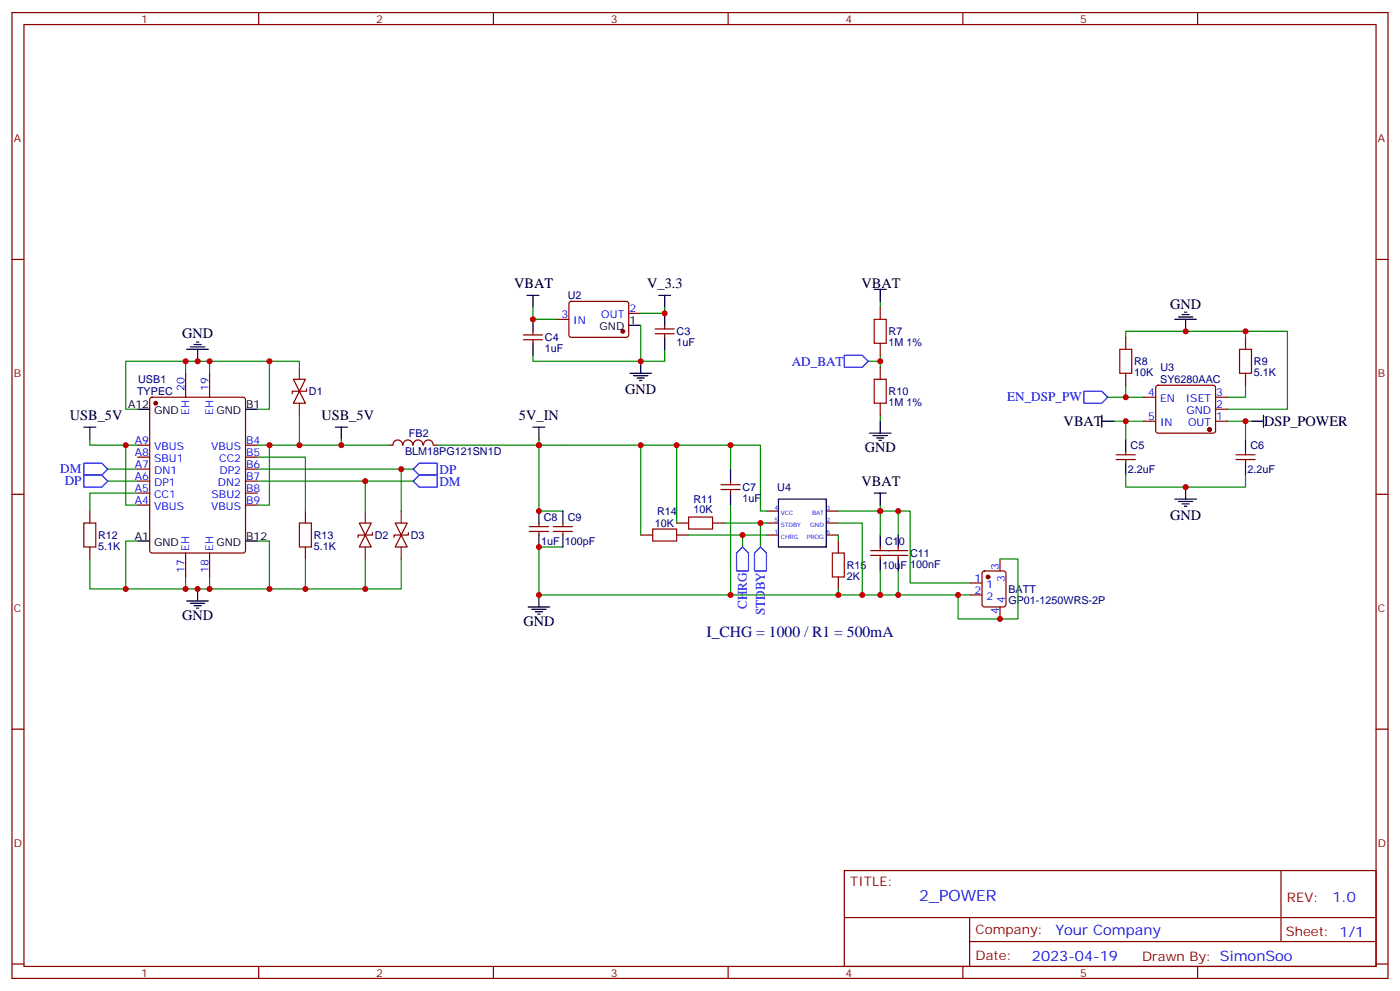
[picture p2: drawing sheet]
<svg xmlns="http://www.w3.org/2000/svg" width="412mm" height="292mm" viewBox="0 0 412 292" stroke-linecap="round" stroke-linejoin="round" font-family="sans-serif">
<g fill="none" stroke="#870000" stroke-width=".35">
<path d="M3.5 3.7h405.4v284.3h-405.4zM7.1 7.2h398.2v277.3h-398.2zM76.2 3.7v3.5M145.3 3.7v3.5M214.5 3.7v3.5M283.6 3.7v3.5M352.8 3.7v3.5M3.5 76.4h3.6M405.3 76.4h3.6M154.2 98.6h5.6M157 97.5v1.1M164 94h3.6"/>
<path d="M167.8 88.9l.5-.2 16.5 .1 .4 .6-.1 9.5-.6 .4-16.5-.1-.4-.6v-9.2zM185.2 92.3h3.5M193 98.2h5.6M193 96.8h5.6M195.8 95.8v1M195.8 98.2v1.1M259.3 90.5v3.5M331.6 99.3v3.5M366.9 99.3v3.5M44.3 117.2l.5-.3h26.8l.7 .5v44.7l-.4 .7h-27.1l-.6-.5-.1-44.6zM54.7 109.9v7M61.7 109.9v7"/>
<path d="M86.4 111.7h3.6l-1.8 3.5zM88.2 115.2l1.8 3.5h-3.6zM90.3 114.5v.7h-4.2v.7M154.2 100h5.6M157 100v1.1M259.3 101.1v3.5M259.3 108.1v3.6M259.3 118.7v3.5M331.6 109.9v3.5M336.9 116.9h3.5M340.7 113.6l.4-.2h16.3l.5 .2 .2 .5v12.7l-.3 .5-.4 .2h-16.3l-.5-.2-.2-.5v-12.7zM358.1 116.9h3.5"/>
<path d="M366.9 109.9v3.5M40.6 131.1h3.5M40.6 134.6h3.5M40.6 138.1h3.5M72.3 131.1h3.5M72.3 134.6h3.5M72.3 138.1h3.5M114.7 131.1h1M115.8 131a1.41 1.41 0 0 1 1.4-1.5 1.41 1.41 0 0 1 1.4 1.5M118.7 131a1.41 1.41 0 0 1 1.4-1.5 1.41 1.41 0 0 1 1.5 1.5M121.7 131a1.41 1.41 0 0 1 1.4-1.5 1.41 1.41 0 0 1 1.4 1.5M124.8 131a1.41 1.41 0 0 1 1.4-1.5 1.41 1.41 0 0 1 1.4 1.5"/>
<path d="M127.7 131.1h1.1M328.8 135.3h5.6M328.8 133.9h5.6M331.6 132.8v1.1M331.6 135.3v1M336.9 124h3.5M358.1 124h3.5M358.1 120.5h3.5M364.1 135.3h5.6M364.1 133.9h5.6M366.9 132.8v1.1M366.9 135.3v1"/>
<path d="M3.5 145.5h3.6M26.5 150.5v3.5M40.6 141.6h3.5M40.6 145.2h3.5M40.6 148.7h3.5M72.3 141.6h3.5M72.3 145.2h3.5M72.3 148.7h3.5M90 150.5v3.5M105.8 154h3.6l-1.8 3.5zM107.6 157.5l1.8 3.5h-3.6zM109.7 156.8v.7h-4.2v.7"/>
<path d="M116.4 154h3.5l-1.7 3.5zM118.2 157.5l1.7 3.5h-3.5zM120.3 156.8v.7h-4.2v.7M155.9 156.5h5.7M155.9 155h5.7M158.7 154v1M158.7 156.5v1M163 156.5h5.6M163 155h5.6M165.8 154v1M165.8 156.5v1M188.7 157.5h3.6"/>
<path d="M199.3 154h3.5M199.3 157.5h3.5M209.9 154h3.5M212.4 144.1h5.6M212.4 142.7h5.6M215.2 141.6v1.1M215.2 144.1v1.1M225.8 150.5h3.5M225.8 154h3.5M225.8 157.5h3.5M243.4 150.5h3.5M243.4 154h3.5"/>
<path d="M243.4 157.5h3.5M246.9 159.3v3.5M405.3 145.5h3.6M26.5 161v3.6M54.7 162.8v7.1M61.7 162.8v7.1M90 161v3.6M246.9 169.9v3.5M256.5 163.5h10.9M256.5 162.1h10.9M259.3 161v1.1M259.3 163.5v1.1"/>
<path d="M264.6 161v1.1M264.6 163.5v1.1M285.8 171.6h3.5M285.8 175.2h3.5M289.5 168.3l.5-.2h5.6l.7 .4v9.5l-.4 .6-5.9 .1-.7-.5v-9.4zM294.6 164.6v3.5M294.6 178.7v3.5M3.5 214.7h3.6M405.3 214.7h3.6M248.7 256.3h156.6v28.2h-156.6zM377.3 256.3v20.9M248.7 270.1h156.5"/>
<path d="M285.6 277.2h119.6M285.6 270.1v14.2M3.5 283.8h3.6M76.2 284.5v3.5M145.3 284.5v3.5M214.5 284.5v3.5M283.6 284.5v3.5M352.8 284.5v3.5M405.3 283.8h3.6"/>
</g>
<g fill="none" stroke="#000" stroke-width=".35">
<path d="M155.2 87h3.5M157 87v3.5M157 94v3.5M185.2 95.8h3.5M194 87h3.6M195.8 87v3.5M195.8 92.3v3.5M195.8 99.3v3.5M257.5 85.2h3.6M259.3 85.2v3.5M346.1 94h6.3M347.1 93.3h4.3"/>
<path d="M348.2 92.6h2.1M348.9 91.9h.7M349.2 94v3.5M55 102.8h6.4M56.1 102.1h4.2M57.1 101.4h2.2M57.9 100.7h.7M58.2 102.8v3.6M157 101.1v3.5M185.6 109.9h6.3M186.6 110.6h4.3M187.7 111.3h2.1"/>
<path d="M188.4 112h.7M188.7 106.4v3.5M24.7 125.8h3.5M26.5 125.8v3.5M40.6 120.5h3.5M72.3 120.5h3.5M98.8 125.8h3.5M100.5 125.8v3.5M157 125.8h3.5M158.7 125.8v3.5M215.2 138.1v3.5M256.1 127.5h6.4"/>
<path d="M257.2 128.2h4.2M258.2 128.9h2.1M258.9 129.6h.7M259.3 124v3.5M324.6 124h3.5M324.6 122.2v3.6M331.6 129.3v3.5M331.6 136.3v3.6M366.9 129.3v3.5M366.9 136.3v3.6M368.7 124h3.5M372.2 122.2v3.6"/>
<path d="M40.6 159.3h3.5M72.3 159.3h3.5M158.7 150.5v3.5M158.7 157.5v3.5M165.8 150.5v3.5M165.8 157.5v3.5M215.2 145.2v3.5M229.3 146.9h14.1v14.1h-14.1zM257.5 145.2h3.6M259.3 145.2v3.5M259.3 157.5v3.5M264.6 157.5v3.5"/>
<path d="M346.1 146.9h6.3M347.1 147.6h4.3M348.2 148.3h2.1M348.9 149h.7M349.2 143.4v3.5M55 176.9h6.4M56.1 177.6h4.2M57.1 178.3h2.2M57.9 179h.7M58.2 173.4v3.5M155.6 178.7h6.3M156.6 179.4h4.3"/>
<path d="M158.7 175.2v3.5M259.3 164.6v3.5M264.6 164.6v3.5M157.7 180.1h2.1M158.4 180.8h.7"/>
</g>
<g fill="none" stroke="#008700" stroke-width=".35">
<path d="M157 90.5v3.5h7M188.7 95.8v10.6M195.8 90.5v1.8h-7.1M259.3 88.7v1.8M331.6 99.3v-1.8h35.3v1.8M366.9 97.5h12.3v23h-17.6M54.7 106.4v3.5M61.7 106.4v3.5M79.4 106.4h8.8v1.7M195.8 102.8v3.6h-38.8v-1.8M259.3 104.6v1.8h-3.5M259.3 106.4v1.7"/>
<path d="M326.3 116.9h10.6M331.6 113.4v3.5M366.9 113.4v3.5h-5.3M26.5 129.3v1.8h10.5M31.7 138.1h8.9M40.6 120.5h-3.6v-14.1h42.4v14.1h-3.6M40.6 131.1h-3.6v17.6h3.6M75.8 131.1h3.6v17.6h-3.6M75.8 134.6h14.2v15.9M75.8 138.1h45.9M88.2 122.2v8.9M100.5 129.3v1.8h-21.1"/>
<path d="M100.5 131.1h14.2M118.2 138.1v12.4M128.8 131.1h95.2v19.4h1.8M158.7 129.3v21.2h7.1M188.7 131.1v26.4M199.3 131.1v22.9M215.2 131.1v7M259.3 122.2v1.8M328.1 124h8.8M331.6 139.9v3.5h35.3v-3.5M331.6 124v5.3M361.6 124h7.1"/>
<path d="M366.9 124v5.3M31.7 141.6h8.9M40.6 159.3h-3.6v14.1h42.4v-14.1h-3.6M40.6 145.2h-14.1v5.3M75.8 141.6h45.9M107.6 141.6v8.9M202.8 157.5h23M213.4 154h12.4M215.2 148.7v26.5h-56.5v-14.2h7.1M218.7 157.5v3.5M224 154v7M246.9 154h7.1v21.2h-7.1"/>
<path d="M246.9 150.5h12.4v7M246.9 157.5v1.8M259.3 148.7v1.8h8.8v21.1h17.7M264.6 150.5v7M26.5 164.6v8.8h10.5M54.7 169.9v3.5M61.7 169.9v3.5M90 164.6v8.8h-10.6M107.6 164.6v8.8h-17.6M118.2 164.6v8.8h-10.6M246.9 173.4v1.8h-31.7M259.3 168.1v7.1h-5.3"/>
<path d="M259.3 175.2h26.5M264.6 168.1v7.1M294.6 164.6h5.3v17.6h-17.7v-7"/>
</g>
<path d="M248.7 104.6h5.3l1.8 1.8-1.8 1.7h-5.3zM319.3 115.2h5.3l1.7 1.7-1.7 1.8h-5.3zM24.7 139.9h5.3l1.7 1.7-1.7 1.8h-5.3zM24.7 136.3h5.3l1.7 1.8-1.7 1.8h-5.3zM121.7 138.1l1.8-1.8h5.3v3.6h-5.3zM121.7 141.6l1.8-1.7h5.3v3.5h-5.3zM218.7 161l1.8 1.8v5.3h-3.5v-5.3zM224 161l1.8 1.8v5.3h-3.6v-5.3z" fill="none" stroke="#00f" stroke-width=".35"/>
<g fill="#870000" stroke="#870000" stroke-width=".35">
<circle cx="356.3" cy="126.5" r=".53"/>
<circle cx="45.9" cy="118.7" r=".53"/>
<circle cx="183.4" cy="97.5" r=".53"/>
<circle cx="291" cy="169.9" r=".53"/>
</g>
<path d="M257.5 94h3.6v7.1h-3.6zM257.5 111.7h3.6v7h-3.6zM329.8 102.8h3.6v7.1h-3.6zM365.1 102.8h3.6v7.1h-3.6zM24.7 154h3.5v7h-3.5zM88.2 154h3.5v7h-3.5zM192.3 155.8h7v3.5h-7zM202.8 152.2h7.1v3.6h-7.1zM245.2 162.8h3.5v7.1h-3.5z" fill="none" stroke="#a10000" stroke-width=".35"/>
<path d="M88.2 108.1v3.6M88.2 118.7v3.5M107.6 150.5v3.5M118.2 150.5v3.5M107.6 161v3.6M118.2 161v3.6" fill="none" stroke="#8c2424" stroke-width=".35"/>
<g fill="#c00">
<circle cx="366.9" cy="97.5" r=".88"/>
<circle cx="349.3" cy="143.4" r=".88"/>
<circle cx="366.9" cy="124" r=".88"/>
<circle cx="331.6" cy="124" r=".88"/>
<circle cx="349.3" cy="97.5" r=".88"/>
<circle cx="331.6" cy="116.9" r=".88"/>
<circle cx="61.7" cy="106.4" r=".88"/>
<circle cx="54.7" cy="106.4" r=".88"/>
<circle cx="61.7" cy="173.4" r=".88"/>
<circle cx="54.7" cy="173.4" r=".88"/>
<circle cx="158.8" cy="175.2" r=".88"/>
<circle cx="158.8" cy="150.5" r=".88"/>
<circle cx="158.8" cy="131.1" r=".88"/>
<circle cx="58.2" cy="173.4" r=".88"/>
<circle cx="58.2" cy="106.4" r=".88"/>
<circle cx="37" cy="173.4" r=".88"/>
<circle cx="79.4" cy="173.4" r=".88"/>
<circle cx="37" cy="131.1" r=".88"/>
<circle cx="79.4" cy="131.1" r=".88"/>
<circle cx="100.5" cy="131.1" r=".88"/>
<circle cx="88.2" cy="131.1" r=".88"/>
<circle cx="79.4" cy="106.4" r=".88"/>
<circle cx="90" cy="173.4" r=".88"/>
<circle cx="107.6" cy="173.4" r=".88"/>
<circle cx="107.6" cy="141.6" r=".88"/>
<circle cx="118.2" cy="138.1" r=".88"/>
<circle cx="259.3" cy="106.4" r=".88"/>
<circle cx="264.6" cy="175.2" r=".88"/>
<circle cx="264.6" cy="150.5" r=".88"/>
<circle cx="158.8" cy="161" r=".88"/>
<circle cx="188.7" cy="131.1" r=".88"/>
<circle cx="199.3" cy="131.1" r=".88"/>
<circle cx="195.8" cy="92.3" r=".88"/>
<circle cx="157" cy="94" r=".88"/>
<circle cx="188.7" cy="106.4" r=".88"/>
<circle cx="224" cy="154" r=".88"/>
<circle cx="218.7" cy="157.5" r=".88"/>
<circle cx="259.3" cy="150.5" r=".88"/>
<circle cx="259.3" cy="175.2" r=".88"/>
<circle cx="215.2" cy="131.1" r=".88"/>
<circle cx="215.2" cy="175.2" r=".88"/>
<circle cx="246.9" cy="175.2" r=".88"/>
<circle cx="254" cy="175.2" r=".88"/>
<circle cx="282.2" cy="175.2" r=".88"/>
<circle cx="294.6" cy="182.2" r=".88"/>
</g>
<text font-size="4.6" fill="#000080" x="208.1" y="187.5">I_CHG = 1000 / R1 = 500mA</text>
<text font-size="4.6" fill="#00f" x="270.8" y="265.3">2_POWER</text>
<g font-size="4.2">
<text x="151.5" y="84.9">VBAT</text>
<text x="190.6" y="84.8">V_3.3</text>
<text x="253.8" y="84.9">VBAT</text>
<text x="344.7" y="90.8">GND</text>
<text x="53.6" y="99.6">GND</text>
<text x="184.1" y="116">GND</text>
<text x="20.6" y="123.7">USB_5V</text>
<text x="94.7" y="123.7">USB_5V</text>
<text x="152.9" y="123.7">5V_IN</text>
<text x="313.3" y="125.4">VBAT</text>
<text x="372.4" y="125.4">DSP_POWER</text>
<text x="254.7" y="133.2">GND</text>
<text x="253.8" y="143">VBAT</text>
<text x="344.7" y="153">GND</text>
<text x="53.6" y="182.6">GND</text>
<text x="154.2" y="184.3">GND</text>
</g>
<g font-size="4.2" fill="#00f">
<text x="392.5" y="265.6">1.0</text>
<text x="310.9" y="275.1">Your Company</text>
<text x="304" y="282.9">2023-04-19</text>
</g>
<g font-size="3.9" fill="#00f">
<text x="233.2" y="107.6">AD_BAT</text>
<text x="296.7" y="118.2">EN_DSP_PW</text>
<text x="17.7" y="139.4">DM</text>
<text x="19.1" y="142.9">DP</text>
<text x="129.4" y="143">DM</text>
<text x="129.5" y="139.5">DP</text>
<text x="220" y="179.3" transform="rotate(-90 220 179.3)">CHRG</text>
<text x="225.3" y="181.1" transform="rotate(-90 225.3 181.1)">STDBY</text>
</g>
<g font-size="3.9" fill="#800">
<text x="250.5" y="260.9">TITLE:</text>
<text x="379.1" y="265.6">REV:</text>
<text x="287.4" y="275.1">Company:</text>
<text x="378.7" y="275.7">Sheet: 1/1</text>
<text x="287.4" y="282.8">Date:</text>
<text x="336.4" y="282.8">Drawn By: SimonSoo</text>
</g>
<g font-size="3.2" fill="#800">
<text x="41.6" y="6.7">1</text>
<text x="110.8" y="6.7">2</text>
<text x="179.9" y="6.7">3</text>
<text x="249.1" y="6.7">4</text>
<text x="318.2" y="6.7">5</text>
<text x="4.1" y="41.8">A</text>
<text x="405.9" y="41.8">A</text>
<text x="4.1" y="110.9">B</text>
<text x="405.9" y="110.9">B</text>
<text x="4.1" y="180.1">C</text>
<text x="405.9" y="180.1">C</text>
<text x="4.1" y="249.2">D</text>
<text x="405.9" y="249.2">D</text>
<text x="41.6" y="287.5">1</text>
<text x="110.8" y="287.5">2</text>
<text x="179.9" y="287.5">3</text>
<text x="249.1" y="287.5">4</text>
<text x="318.2" y="287.5">5</text>
</g>
<g font-size="3.2" fill="#000080">
<text x="167.2" y="88.1">U2</text>
<text x="160.5" y="100.4">C4</text>
<text x="199.3" y="101.9">1uF</text>
<text x="199.3" y="98.7">C3</text>
<text x="261.8" y="101.9">1M 1%</text>
<text x="261.8" y="98.7">R7</text>
<text x="160.5" y="103.7">1uF</text>
<text x="334.1" y="107.5">R8</text>
<text x="369.4" y="107.5">R9</text>
<text x="40.7" y="112.8">USB1</text>
<text x="334.1" y="110.7">10K</text>
<text x="341.8" y="112.8">SY6280AAC</text>
<text x="341.9" y="109.3">U3</text>
<text x="369.4" y="110.7">5.1K</text>
<text x="40.4" y="116.3">TYPEC</text>
<text x="91" y="116.3">D1</text>
<text x="261.8" y="119.5">1M 1%</text>
<text x="261.8" y="116.3">R10</text>
<text x="120.5" y="128.6">FB2</text>
<text x="119.3" y="133.9">BLM18PG121SN1D</text>
<text x="333" y="132.2">C5</text>
<text x="368.3" y="132.2">C6</text>
<text x="332.2" y="139.2">2.2uF</text>
<text x="367.5" y="139.2">2.2uF</text>
<text x="204.3" y="147.9">R11</text>
<text x="218.7" y="147.8">1uF</text>
<text x="218.7" y="144.5">C7</text>
<text x="229" y="144.6">U4</text>
<text x="160.2" y="153.3">C8</text>
<text x="167.2" y="153.3">C9</text>
<text x="192.8" y="155.1">10K</text>
<text x="193.6" y="151.5">R14</text>
<text x="204.3" y="151.2">10K</text>
<text x="28.9" y="161.8">5.1K</text>
<text x="28.9" y="158.7">R12</text>
<text x="92.4" y="161.8">5.1K</text>
<text x="92.4" y="158.7">R13</text>
<text x="110.4" y="158.7">D2</text>
<text x="121" y="158.7">D3</text>
<text x="159.4" y="160.4">1uF</text>
<text x="166.4" y="160.4">100pF</text>
<text x="260.7" y="160.5">C10</text>
<text x="249.4" y="167.4">R15</text>
<text x="259.9" y="167.5">10uF</text>
<text x="268.1" y="167.2">100nF</text>
<text x="268.1" y="163.9">C11</text>
<text x="249.4" y="170.7">2K</text>
<text x="297" y="177.7">GP01-1250WRS-2P</text>
<text x="297" y="174.6">BATT</text>
</g>
<g font-size="3.2" fill="#00f">
<text x="165.4" y="93.7">3</text>
<text x="168.9" y="95.4">IN</text>
<text x="177.1" y="93.7">OUT</text>
<text x="185.4" y="91.9">2</text>
<text x="54.3" y="115.2" transform="rotate(-90 54.3 115.2)">20</text>
<text x="61.4" y="115.2" transform="rotate(-90 61.4 115.2)">19</text>
<text x="338.2" y="116.6">4</text>
<text x="341.7" y="118.4">EN</text>
<text x="349.3" y="118.4">ISET</text>
<text x="358.2" y="116.6">3</text>
<text x="55.7" y="122" transform="rotate(-90 55.7 122)">EH</text>
<text x="62.8" y="122" transform="rotate(-90 62.8 122)">EH</text>
<text x="338.2" y="123.6">5</text>
<text x="341.7" y="125.4">IN</text>
<text x="349.5" y="121.9">GND</text>
<text x="350" y="125.4">OUT</text>
<text x="358.2" y="123.6">1</text>
<text x="358.2" y="120.1">2</text>
<text x="39.7" y="130.7">A9</text>
<text x="72.5" y="130.7">B4</text>
<text x="39.7" y="134.2">A8</text>
<text x="39.7" y="137.8">A7</text>
<text x="45.4" y="132.5">VBUS</text>
<text x="45.4" y="136">SBU1</text>
<text x="62.2" y="132.5">VBUS</text>
<text x="64.6" y="136">CC2</text>
<text x="72.5" y="137.8">B6</text>
<text x="72.5" y="134.2">B5</text>
<text x="39.7" y="141.3">A6</text>
<text x="45.4" y="139.5">DN1</text>
<text x="45.4" y="143.1">DP1</text>
<text x="64.2" y="143.1">DN2</text>
<text x="64.6" y="139.5">DP2</text>
<text x="72.5" y="141.3">B7</text>
<text x="39.7" y="144.8">A5</text>
<text x="39.7" y="148.3">A4</text>
<text x="45.4" y="146.6">CC1</text>
<text x="62.3" y="146.6">SBU2</text>
<text x="72.5" y="148.3">B9</text>
<text x="72.5" y="144.8">B8</text>
<text x="45.4" y="150.1">VBUS</text>
<text x="62.2" y="150.1">VBUS</text>
<text x="55.7" y="162.1" transform="rotate(-90 55.7 162.1)">EH</text>
<text x="62.8" y="162.1" transform="rotate(-90 62.8 162.1)">EH</text>
<text x="294.2" y="167.9" transform="rotate(-90 294.2 167.9)">3</text>
<text x="54.3" y="168.6" transform="rotate(-90 54.3 168.6)">17</text>
<text x="61.4" y="168.6" transform="rotate(-90 61.4 168.6)">18</text>
<text x="287.1" y="171.3">1</text>
<text x="290.6" y="173">1</text>
<text x="296" y="171.4" transform="rotate(-90 296 171.4)">3</text>
<text x="287.1" y="174.8">2</text>
<text x="290.6" y="176.6">2</text>
<text x="296" y="177.4" transform="rotate(-90 296 177.4)">4</text>
<text x="294.2" y="180.9" transform="rotate(-90 294.2 180.9)">4</text>
</g>
<g font-size="3.2">
<text x="185.4" y="95.4">1</text>
<text x="176.6" y="97.2">GND</text>
<text x="37.7" y="120.1">A12</text>
<text x="45.4" y="121.9">GND</text>
<text x="63.7" y="121.9">GND</text>
<text x="72.5" y="120.1">B1</text>
<text x="39.7" y="158.9">A1</text>
<text x="45.4" y="160.7">GND</text>
<text x="63.7" y="160.7">GND</text>
<text x="72.5" y="158.9">B12</text>
</g>
<g font-size="1.8" fill="#00f">
<text x="228.2" y="150.1">4</text>
<text x="228.2" y="153.6">5</text>
<text x="230" y="151.5">VCC</text>
<text x="230" y="155">STDBY</text>
<text x="238.7" y="155">GND</text>
<text x="239.2" y="151.5">BAT</text>
<text x="243.4" y="153.6">2</text>
<text x="243.4" y="150.1">3</text>
<text x="228.2" y="157.2">1</text>
<text x="230" y="158.6">CHRG</text>
<text x="237.7" y="158.6">PROG</text>
<text x="243.4" y="157.2">6</text>
</g>
</svg>
